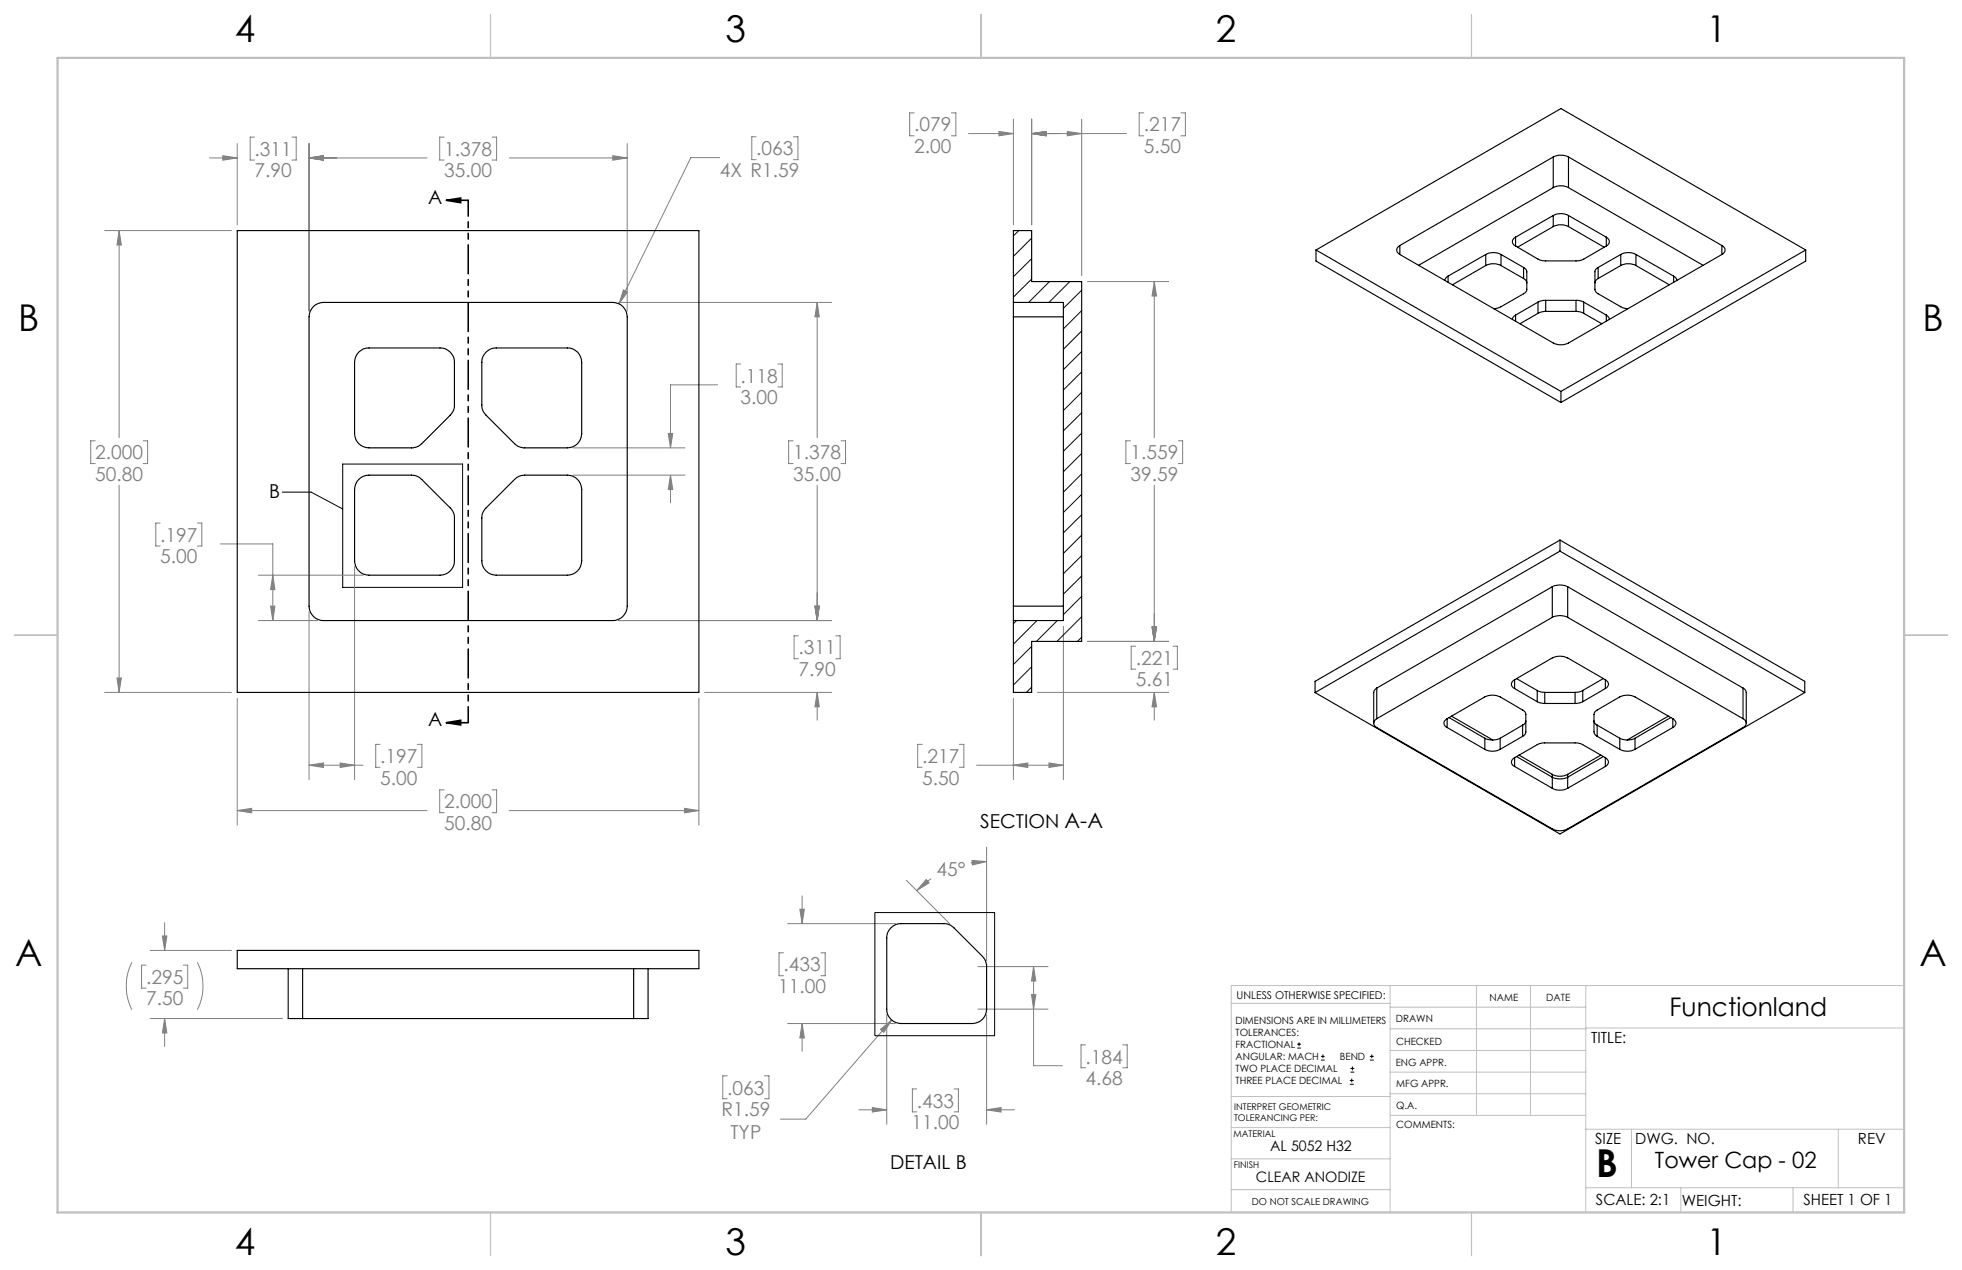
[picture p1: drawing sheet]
<svg xmlns="http://www.w3.org/2000/svg" width="432mm" height="279mm" viewBox="0 0 432 279" stroke-linecap="round" stroke-linejoin="round" font-family="sans-serif">
<g fill="none" stroke="#000" stroke-width=".22">
<path d="M62.1 108.3h6.4l6.9 3.7M75.4 102.1h26.4v27.1h-26.4zM285.5 230.6h.8M285.5 229.7h.8M285.9 229.3v.9M290.7 233.2h.8M290.7 232.4h.8M291.1 232v.8M297.1 238.5h.8M297.1 237.7h.8M297.2 235.9h.9M297.2 235.1h.9"/>
<path d="M297.5 237.3v.8M297.6 234.6v.9M301.5 233.2h.8M301.5 232.4h.8M301.9 232v.8"/>
</g>
<path d="M98.2 44.1l3.2-.5v1zM98.2 44.1h4.8M98.2 159l3.2-.5v1zM98.2 159h4.8" fill="none" stroke="#000" stroke-width=".35"/>
<g fill="none" stroke="#808080" stroke-width=".22">
<path d="M46.1 34.7h6.1M49 34.3l3.2 .4-3.2 .5zM52.2 31.6v17.9M56 30.2h-.9v5h.9M64.2 30.2h1v5h-1M68 34.7l3.2-.4v.9zM68 31.6v36.8M68 34.7h26M97.8 30.2h-1v5h1M108.3 30.2h1v5h-1M112.1 34.7h25.9M134.9 34.3l3.1 .4-3.1 .5z"/>
<path d="M138 31.6v36.8M158.4 34.7h-6.4l-15.8 32.2M166.4 30.1h-.9v5h.9M174.6 30.1h1v5h-1M201.2 24.8h-1v5.1h1M209.4 24.8h1v5.1h-1M213.1 29.4h9.9M219.9 28.9l3.1 .5-3.1 .5zM223 26.2v23.3M227 26.2v23.3M227 29.4h20.9M227 29.4l3.2-.5v1z"/>
<path d="M234.9 28.9l3.2 .5-3.2 .5zM238.1 26.2v34.5M251.7 24.8h-1v5.1h1M259.9 24.8h1v5.1h-1M23 50.7h27.9M26.2 50.7l.5 3.2h-.9zM26.2 50.7v45.6M136.1 66.5h46.9M137.2 63.8l.9 .4-1.9 2.7zM179.8 66.5l.5 3.2h-.9zM179.8 66.5v29.8M239.3 61.9h17.9"/>
<path d="M254 61.9v34.4M254 61.9l.5 3.2h-1zM21 97h-1v5h1M31.5 97h1v5h-1M126.1 98.5h24.6M147.1 95.4h1l-.5 3.1zM157.9 84.7h-10.3v13.8M163 80.1h-1v5h1M171.2 80.1h1v5h-1M174.6 97h-1v5h1M185.1 97h1v5h-1M248.8 97h-1v5h1"/>
<path d="M259.3 97h1v5h-1M26.2 106.8v45.5M35.2 115.1h-.9v5h.9M43.5 115.1h.9v5h-.9M48.5 119.7h11.5v16.8M126.1 104.5h24.6M147.6 104.5l.5 3.2h-1zM147.6 104.5v6.1M179.8 106.8v29.7M254 106.8v34.3M56.9 136.5h13M56.9 126.5h23"/>
<path d="M59.5 133.3h1l-.5 3.2zM60 126.5l.5 3.2h-1zM68 134.6v36.9M78 124.6v46.9M136.1 136.5h46.9M175.7 139.9h-.9v5h.9M179.4 133.3h.9l-.5 3.2zM183.9 139.9h1v5h-1M234 137.8v33.7M253.5 137.9h1l-.5 3.2zM23 152.3h27.9M25.8 149.2h.9l-.5 3.1z"/>
<path d="M52.2 153.6v27.9M153.8 153.6v27.9M155.1 152.3h27.9M179.8 152.3l.5 3.2h-.9zM179.8 152.3v6.1M223 153.6v17.9M228.3 152.3h28.9M239.3 141.1h17.9M249.9 142.2h-.9v5h.9M254 152.3v6.1M254 152.3l.5 3.2h-1zM258.2 142.2h.9v5h-.9"/>
<path d="M52.2 178.3l3.2-.5v1zM52.2 178.3h41.8M68 168.3l3.2-.4v.9zM68 168.3h11.9M74.9 167.9l3.1 .4-3.1 .5zM83.6 163.8h-.9v5h.9M91.9 163.8h1v5h-1M97.8 173.8h-1v5h1M108.3 173.8h1v5h-1M112.1 178.3h41.7M150.6 177.8l3.2 .5-3.2 .5zM203 163.8h-1v5h1"/>
<path d="M211.1 163.8h1v5h-1M214.9 168.3h19.1M223 168.3l3.2-.4v.9zM230.9 167.9l3.1 .4-3.1 .5zM176.5 197.1v6.1M199.5 193.7l9.5 9.5M203.8 193.5l.7 .7-2.7 1.7zM204.9 193.3l-3.1 2.6M213.9 189.3l3.2 .2-3.1 .8zM217.1 189.5l-3.5 .3M217.1 186.4v25M29 211.7a12 12 0 0 0 0 10.4"/>
<path d="M32.1 212.3h-.9v5.1h.9M33.1 209.1h17.8M35.7 205.9h1l-.5 3.2zM36.2 203v6.1M40.3 212.3h1v5.1h-1M43.4 211.7a11.7 11.7 0 0 1 0 10.4M172.4 209.6h-1v5.1h1M173.4 203.2h23.7M176 200h1l-.5 3.2zM180.7 209.6h.9v5.1h-.9M215.2 212.7h15.4M227 218.8h1l-.5 3.2z"/>
<path d="M227.5 212.7l.5 3.1h-1zM227.5 212.7v21.8h6.3M33.1 224.1h29.1M36.2 224.1l.5 3.2h-1zM36.2 224.1v6.1M160.1 236.7h-1v5h1M168.2 236.7h1v5h-1M173.4 225.2h23.7M176.5 225.2v6.1M176.5 225.2l.5 3.2h-1zM193.8 226.5l2.5-2.1-1.8 2.7zM195.2 223.3v24"/>
<path d="M196.3 224.4l-19 21.8h-5.5M201.8 239.6h-1v5h1M210 239.6h.9v5h-.9M215.2 222h15.4M217.1 223.3v24M238.9 229.9h-1v5h1M247.1 229.9h1v5h-1M189 244.2h6.2M192 243.7l3.2 .5-3.2 .5zM217.1 244.2l3.2-.5v1zM217.1 244.2h6.1"/>
</g>
<path d="M103 44.1v114.9" fill="none" stroke="#000" stroke-width=".35" stroke-dasharray="6.3 1.3 1.3 1.3 1.3 1.3" stroke-dashoffset="2.9"/>
<g fill="none" stroke="#c0c0c0" stroke-width=".22">
<path d="M305.9 216.8v49.9M324.9 216.8v28.6M336.8 216.8v28.6M349 216.8v49.9M419.1 216.8h-148.1v49.9M271 220.7h34.9M305.9 231.1h43.1M305.9 226.3h43.1M305.9 221.6h43.1M305.9 235.9h43.1M349 226.2h70.1M271 255h34.9"/>
<path d="M271 248.1h35M271 241.2h35M305.9 240.6h43.1M306 245.4h43M349 248.4h70.1M359.1 248.4v12.9M404.6 248.4v12.9M271 261.7h34.9M349 261.3h70.1M369.9 261.3v5.4M394.6 261.3v5.4"/>
</g>
<path d="M108 3.2v9.5M215.9 3.2v9.5M323.8 3.2v9.5M3.1 139.7h9.6M419.1 139.7h9.5M108 266.7v9.6M215.9 266.7v9.6M323.8 266.7v9.6" fill="none" stroke="#c0c0c0" stroke-width=".25"/>
<path d="M12.7 12.7h406.4v254h-406.4z" fill="none" stroke="#c0c0c0" stroke-width=".5"/>
<path d="M98.2 44.1l3.2-.5v1zM98.2 159l3.2-.5v1z" fill="#000"/>
<path d="M35.7 205.9h1l-.5 3.2zM36.2 224.1l.5 3.2h-1zM52.2 178.3l3.2-.5v1zM150.6 177.8l3.2 .5-3.2 .5zM25.8 149.2h.9l-.5 3.1zM26.2 50.7l.5 3.2h-.9zM49 34.3l3.2 .4-3.2 .5zM68 34.7l3.2-.4v.9zM68 34.7l3.2-.4v.9zM134.9 34.3l3.1 .4-3.1 .5zM179.8 152.3l.5 3.2h-.9zM179.4 133.4h.9l-.5 3.1zM179.4 133.4h.9l-.5 3.1zM179.8 66.5l.5 3.2h-.9zM137.2 63.8l-1 3.1 1.9-2.7zM147.1 95.4h1l-.5 3.1zM147.6 104.5l.5 3.2h-1zM68 168.3l3.2-.4v.9zM74.9 167.9l3.1 .4-3.1 .5zM59.5 133.4h1l-.5 3.1zM60 126.5l.5 3.2h-1zM227 29.4l3.2-.5v1zM219.9 28.9l3.1 .5-3.1 .5zM234.9 28.9l3.2 .5-3.2 .5zM227 29.4l3.2-.5v1zM254 152.3l.5 3.2h-1zM253.5 137.9h1l-.5 3.2zM253.5 137.9h1l-.5 3.2zM254 61.9l.5 3.2h-1zM223 168.3l3.2-.4v.9zM230.9 167.9l3.1 .4-3.1 .5zM176 200h1l-.5 3.2zM176.5 225.2l.5 3.2h-1zM192 243.7l3.2 .5-3.2 .5zM217.1 244.2l3.2-.5v1zM193.8 226.5l.7 .6 1.8-2.7zM213.9 189.3l3.2 .2-3.1 .8zM203.8 193.5l.7 .7-2.7 1.7zM227 218.8h1l-.5 3.2zM227.5 212.7l.5 3.1h-1z" fill="#808080"/>
<g fill="none" stroke="#000" stroke-width=".25">
<path d="M341.8 34.5a3.8 3.8 0 0 1 3.4 0M341.8 34.5l-33.7 19.5M341.8 34.5v6.8M345.2 34.5l33.8 19.5M345.2 34.5v6.8M52.2 50.7h101.6v101.6h-101.6zM289.6 55v2.4l53.9 31.1M289.6 55l53.9 31.1M289.6 55l53.9-31.1 53.9 31.1M308.1 56l33.7 19.5a3.8 3.8 0 0 0 3.4 0l33.8-19.5M308.1 54a1.04 1.04 0 0 0-.7 1 1.04 1.04 0 0 0 .7 1M308.1 54v2"/>
<path d="M327 56a3.5 3.5 0 0 1 3.3 0M327 58.4a3.8 3.8 0 0 1 3.3 0M327 56l-8.3 4.7M327 56v2.4M327 58.4l-7.3 4.3M330.3 56l5 2.8M330.3 56v2.4M330.3 58.4l5 2.9M333.6 52.2a1.02 1.02 0 0 0-.8 .9 1.02 1.02 0 0 0 .8 1M333.6 54.1l4.9 2.9 1.5 .4h7.6l.9-.4 5-2.9M333.6 52.2v1.9M335.3 58.8a1.09 1.09 0 0 1 .7 1v3.8a1.19 1.19 0 0 1-.7 1l-5 2.9-1.5 .4"/>
<path d="M335.3 58.8v2.5M341.8 41.3a3.8 3.8 0 0 1 3.4 0M341.8 47.4a3.5 3.5 0 0 1 3.4 0M341.8 49.8a3.8 3.8 0 0 1 3.4 0M341.8 41.3l-29.6 17M341.8 47.4l-8.2 4.8M341.8 47.4v2.4M341.8 49.8l-7.8 4.6M345.2 41.3l29.6 17M345.2 47.4l8.3 4.8M345.2 47.4v2.4M345.2 49.8l7.9 4.6"/>
<path d="M351.7 58.8a1.09 1.09 0 0 0-.7 1v3.8a1.19 1.19 0 0 0 .7 1l5.3 3.1 1.3 .2M351.7 58.8v2.5M353.5 52.2a1.04 1.04 0 0 1 .7 .9 1.04 1.04 0 0 1-.7 1M353.5 52.2v1.9M356.7 56a3.5 3.5 0 0 1 3.3 0M356.7 58.4a3.8 3.8 0 0 1 3.3 0M356.7 56l-5 2.8M356.7 56v2.4M356.7 58.4l-5 2.9M360 56l8.3 4.7M360 56v2.4M360 58.4l7.4 4.3"/>
<path d="M379 54a1.04 1.04 0 0 1 .7 1 1.04 1.04 0 0 1-.7 1M379 54v2M397.4 55l-53.9 31.1M397.4 55v2.4l-53.9 31.1M69 67.5a3.3 3.3 0 0 1 2.2-1h63.7a3.2 3.2 0 0 1 3.1 3.2v63.6a3.2 3.2 0 0 1-3.1 3.2h-63.7a3.2 3.2 0 0 1-3.2-3.2v-63.6a3.3 3.3 0 0 1 1-2.2zM79 77.5a2.9 2.9 0 0 1 2.2-.9h15.6a3.1 3.1 0 0 1 3.2 3.1v9.4a2.9 2.9 0 0 1-.9 2.2l-6.3 6.3a3.3 3.3 0 0 1-2.2 .9h-9.4a3.1 3.1 0 0 1-3.2-3.1v-15.7a3.3 3.3 0 0 1 1-2.2zM107 77.5a2.9 2.9 0 0 1 2.2-.9h15.6a3.1 3.1 0 0 1 3.2 3.1v15.7a3.1 3.1 0 0 1-3.2 3.1h-9.3a3.3 3.3 0 0 1-2.3-.9l-6.2-6.3a2.9 2.9 0 0 1-1-2.2v-9.4a2.9 2.9 0 0 1 1-2.2zM223 66.5v3.2M223 66.5v-15.8h4v11.2h11.1v79.2h-11.1v11.2h-4v-15.8M223 66.5h11v70h-11M223 69.7v63.6M223 69.7h11"/>
<path d="M318.7 60.7l-.5 .5-.2 .5M318.7 60.7v1.4M333.6 69.3l-.6 .5-.2 .5M333.6 69.3v1.4M335.3 61.3a1.19 1.19 0 0 1 .7 1M338.5 66.5l-4.9 2.8M338.5 66.5v2.4M338.5 68.9l-4 2.3M340.2 66.1h-.7l-1 .4M340.2 68.5l-.9 .1-.8 .3M340.2 66.1h6.7M340.2 66.1v2.4"/>
<path d="M340.2 68.5h6.7M346.9 66.1h.7l.9 .4M346.9 68.5l.9 .1 .7 .3M346.9 66.1v2.4M348.5 66.5l5 2.8M348.5 66.5v2.4M348.5 68.9l4 2.3M351.7 61.3a1.19 1.19 0 0 0-.7 1M353.5 69.3l.5 .5 .2 .5M353.5 69.3v1.4M368.3 60.7l.6 .5 .1 .5M368.3 60.7v1.4"/>
<path d="M343.5 86.1v2.4M79 105.5a3.1 3.1 0 0 1 2.2-1h9.4a3.1 3.1 0 0 1 2.2 1l6.3 6.3a2.89 2.89 0 0 1 .9 2.2v9.4a3.2 3.2 0 0 1-3.2 3.1h-15.6a3.2 3.2 0 0 1-3.2-3.1v-15.7a3.3 3.3 0 0 1 1-2.2zM113.2 105.5a3.1 3.1 0 0 1 2.3-1h9.3a3.2 3.2 0 0 1 3.2 3.2v15.7a3.2 3.2 0 0 1-3.2 3.1h-15.6a3.2 3.2 0 0 1-3.2-3.1v-9.4a2.89 2.89 0 0 1 1-2.2zM343.3 118.8l-53.9 31.1v2.5M343.3 118.8v2.4M343.3 118.8l53.9 31.1v2.5M223 133.3v3.2M223 133.3h11M341.6 129.1a3.9 3.9 0 0 1 3.4 0M341.6 135.8a3.9 3.9 0 0 1 3.4 0M341.6 129.1l-38.6 22.3M341.6 135.8l-38.6 22.3"/>
<path d="M341.6 129.1v6.7M343.3 121.2l-53.9 31.2M343.3 121.2l53.9 31.2M345 129.1l38.6 22.3M345 135.8l38.6 22.3M345 129.1v6.7M289.4 152.4l53.9 31.1 53.9-31.1M303 151.4l-.5 .4-.2 .6v6.7M303 158.1a1.04 1.04 0 0 0-.7 1 1.04 1.04 0 0 0 .7 1l38.6 22.3a3.6 3.6 0 0 0 3.4 0l38.6-22.3a1.02 1.02 0 0 0 .7-1 1.02 1.02 0 0 0-.7-1M303 151.4v6.7M318.5 158.1l8.3-4.8a3.9 3.9 0 0 1 3.4 0l4.9 2.9a1.09 1.09 0 0 1 .7 1v3.8a1.19 1.19 0 0 1-.7 1M318.5 158.1a1.02 1.02 0 0 0-.7 1 1.02 1.02 0 0 0 .7 1"/>
<path d="M318.5 158.1v2M318.9 157.9l7.9 4.5M319.4 157.6l9.1 5.2M333.3 149.5l8.3-4.8a3.9 3.9 0 0 1 3.4 0l8.3 4.8M333.3 149.5a1.02 1.02 0 0 0-.7 1 1.02 1.02 0 0 0 .7 1M333.3 151.5l5 2.9M333.3 149.5v2M333.8 149.3l4.5 2.6M335.1 159.5v2.5M335.1 159.5l-4.9 2.9M335.8 158.6a1.09 1.09 0 0 1-.7 .9M338.3 154.4l.6 .2 1.1 .2"/>
<path d="M338.3 151.9l.8 .3 .9 .1M338.3 151.9v2.5M340 154.8h6.6M340 152.3v2.5M340 152.3h6.6M346.6 152.3v2.5M348.3 154.4l-.5 .2-1.2 .2M348.3 151.9l-.7 .3-1 .1M348.3 151.9v2.5M350.8 158.6l.3 .6 .4 .3M351.5 159.5v2.5M351.5 159.5l5 2.9"/>
<path d="M352.8 149.3l-4.5 2.6M353.3 149.5a1.02 1.02 0 0 1 .7 1 1.02 1.02 0 0 1-.7 1M353.3 151.5l-5 2.9M353.3 149.5v2M367.2 157.6l-9.1 5.2M367.7 157.9l-7.9 4.5M368.2 158.1a1.02 1.02 0 0 1 .7 1 1.02 1.02 0 0 1-.7 1M368.2 158.1l-8.4-4.8a3.8 3.8 0 0 0-3.3 0l-5 2.9-.6 .6-.1 4.2 .3 .7 .4 .3M368.2 158.1v2M383.6 151.4a1.19 1.19 0 0 1 .7 1v6.7M383.6 151.4v6.7M318.5 160.1l8.3 4.8"/>
<path d="M326.8 164.9a3.6 3.6 0 0 0 3.4 0M326.8 162.4a3.9 3.9 0 0 0 3.4 0M326.8 162.4v2.5M330.2 162.4v2.5M333.3 166.7a1.02 1.02 0 0 0-.7 1 1.02 1.02 0 0 0 .7 .9M333.3 166.7l5.2-3 1-.3 7.8 .1 .9 .2 5.1 3M333.3 168.6l8.3 4.8M333.3 166.7v1.9M333.8 166.4l7.8 4.6a3.9 3.9 0 0 0 3.4 0l7.8-4.6M334.3 166.1l7.3 4.3M335.1 162l-4.9 2.9M341.6 173.4a3.6 3.6 0 0 0 3.4 0"/>
<path d="M341.6 170.4a3.6 3.6 0 0 0 3.4 0M341.6 170.4v3M345 170.4v3M351.5 162l5 2.9M352.3 166.1l-7.3 4.3M353.3 166.7a1.02 1.02 0 0 1 .7 1 1.02 1.02 0 0 1-.7 .9M353.3 168.6l-8.3 4.8M353.3 166.7v1.9M356.5 164.9a3.5 3.5 0 0 0 3.3 0M356.5 162.4a3.8 3.8 0 0 0 3.3 0M356.5 162.4v2.5M359.8 162.4v2.5"/>
<path d="M368.2 160.1l-8.4 4.8M52.2 209.1h101.6v4h-101.6zM63.4 213.1v11h3.2M66.6 213.1v11M139.5 213.1v11M142.6 213.1v11h-3.1M196.1 204.1a2.9 2.9 0 0 1 2.2-.9h9.4a2.9 2.9 0 0 1 2.2 .9l6.3 6.3a3.3 3.3 0 0 1 .9 2.3v9.3a3.1 3.1 0 0 1-3.1 3.2h-15.7a3.1 3.1 0 0 1-3.1-3.2v-15.6a2.9 2.9 0 0 1 .9-2.3zM66.6 224.1h72.9"/>
</g>
<g fill="none" stroke="#000" stroke-width=".22">
<path d="M224.2 50.7l-1.2 1.2M227 52.4l-4 4M227 56.9l-4 4M227 61.4l-4 4M231 61.9l-4.6 4.6M235.4 61.9l-4.5 4.6M238.1 63.9l-4.1 3.9M238.1 68.3l-4.1 4.1M238.1 72.8l-4.1 4M238.1 77.3l-4.1 4M238.1 81.8l-4.1 4M238.1 86.3l-4.1 4"/>
<path d="M238.1 90.8l-4.1 4M238.1 95.3l-4.1 4M238.1 99.8l-4.1 4M238.1 104.2l-4.1 4.1M238.1 108.8l-4.1 3.9M238.1 113.2l-4.1 4M238.1 117.7l-4.1 4M223.7 136.5l-.7 .7M228.2 136.5l-5.2 5.2M232.7 136.5l-4.6 4.6M238.1 122.2l-4.1 4M238.1 126.7l-4.1 4"/>
<path d="M238.1 131.2l-4.1 4M238.1 135.7l-5.5 5.4M227 142.2l-4 4M227 146.7l-4 4M227 151.2l-1.1 1.1M238.1 140.2l-1 .9M192.5 200.8h26.4v27.1h-26.4z"/>
</g>
<text font-size="8.5" x="351.3" y="259">B</text>
<g font-size="8.1">
<text x="51.7" y="9.3">4</text>
<text x="159.7" y="9.3">3</text>
<text x="267.6" y="9.3">2</text>
<text x="375.6" y="9.3">1</text>
<text x="4" y="72.8">B</text>
<text x="423.1" y="72.8">B</text>
<text x="3.3" y="212.5">A</text>
<text x="422.4" y="212.5">A</text>
<text x="51.7" y="276">4</text>
<text x="159.7" y="276">3</text>
<text x="267.6" y="276">2</text>
<text x="375.6" y="276">1</text>
</g>
<text font-size="5.6" x="367.4" y="223.4">Functionland</text>
<text font-size="4.9" x="364.2" y="257">Tower Cap - 02</text>
<g font-size="4.2" fill="#808080">
<text x="201.2" y="28.9">.079</text>
<text x="251.7" y="28.9">.217</text>
<text x="56" y="34.3">.311</text>
<text x="97.8" y="34.3">1.378</text>
<text x="166.4" y="34.2">.063</text>
<text x="201.2" y="33.7">2.00</text>
<text x="251.7" y="33.7">5.50</text>
<text x="56" y="39">7.90</text>
<text x="97.8" y="39">35.00</text>
<text x="158.4" y="38.9">4X R1.59</text>
<text x="163" y="84.2">.118</text>
<text x="163" y="88.9">3.00</text>
<text x="21" y="101.1">2.000</text>
<text x="174.6" y="101.1">1.378</text>
<text x="248.8" y="101.1">1.559</text>
<text x="21" y="105.8">50.80</text>
<text x="174.6" y="105.8">35.00</text>
<text x="248.8" y="105.8">39.59</text>
<text x="35.3" y="119.2">.197</text>
<text x="35.3" y="123.9">5.00</text>
<text x="175.7" y="144">.311</text>
<text x="175.7" y="148.7">7.90</text>
<text x="250" y="146.3">.221</text>
<text x="250" y="151">5.61</text>
<text x="83.7" y="167.9">.197</text>
<text x="203" y="167.9">.217</text>
<text x="83.7" y="172.6">5.00</text>
<text x="203" y="172.6">5.50</text>
<text x="97.8" y="177.9">2.000</text>
<text x="97.8" y="182.6">50.80</text>
<text x="206.1" y="192.6">45°</text>
<text x="172.5" y="213.7">.433</text>
<text x="32.1" y="216.5">.295</text>
<text x="32.1" y="221.2">7.50</text>
<text x="171.3" y="218.5">11.00</text>
<text x="238.9" y="234">.184</text>
<text x="238.9" y="238.7">4.68</text>
<text x="158.8" y="245.5">R1.59</text>
<text x="160.1" y="240.8">.063</text>
<text x="201.8" y="243.7">.433</text>
<text x="160.8" y="250.6">TYP</text>
<text x="200.6" y="248.4">11.00</text>
</g>
<g font-size="4.2">
<text x="94.2" y="44.8">A</text>
<text x="59.2" y="109.5">B</text>
<text x="94.2" y="159.7">A</text>
<text x="215.7" y="182.2">SECTION A-A</text>
<text x="195.9" y="257.2">DETAIL B</text>
</g>
<g font-size="3.4">
<text x="350.2" y="229.5">TITLE:</text>
<text x="351.1" y="251.6">SIZE</text>
<text x="359.9" y="251.6">DWG. NO.</text>
<text x="408.9" y="251.7">REV</text>
<text x="351.2" y="265.2">SCALE: 2:1</text>
<text x="370.1" y="265.3">WEIGHT:</text>
<text x="396.9" y="265.2">SHEET 1 OF 1</text>
</g>
<g font-size="3.2">
<text x="279.5" y="253.3">AL 5052 H32</text>
<text x="276.4" y="260.1">CLEAR ANODIZE</text>
</g>
<text font-size="2.4" x="272.2" y="219.7">UNLESS OTHERWISE SPECIFIED:</text>
<g font-size="2.2">
<text x="327.8" y="220.1">NAME</text>
<text x="340.3" y="220.2">DATE</text>
<text x="271.9" y="225.3">DIMENSIONS ARE IN MILLIMETERS</text>
<text x="271.9" y="227.9">TOLERANCES:</text>
<text x="307.2" y="224.9">DRAWN</text>
<text x="271.9" y="230.6">FRACTIONAL</text>
<text x="271.9" y="233.2">ANGULAR: MACH</text>
<text x="294.9" y="233.2">BEND</text>
<text x="307.3" y="229.8">CHECKED</text>
<text x="271.9" y="235.9">TWO PLACE DECIMAL</text>
<text x="271.9" y="238.5">THREE PLACE DECIMAL</text>
<text x="307.2" y="234.5">ENG APPR.</text>
<text x="307.3" y="239.2">MFG APPR.</text>
<text x="307.3" y="243.9">Q.A.</text>
<text x="307.3" y="248.1">COMMENTS:</text>
</g>
<text font-size="2.1" x="275.5" y="265.1">DO NOT SCALE DRAWING</text>
<g font-size="2">
<text x="271.6" y="244.1">INTERPRET GEOMETRIC</text>
<text x="271.5" y="250.2">MATERIAL</text>
<text x="271.6" y="246.6">TOLERANCING PER:</text>
<text x="271.5" y="257">FINISH</text>
</g>
</svg>
